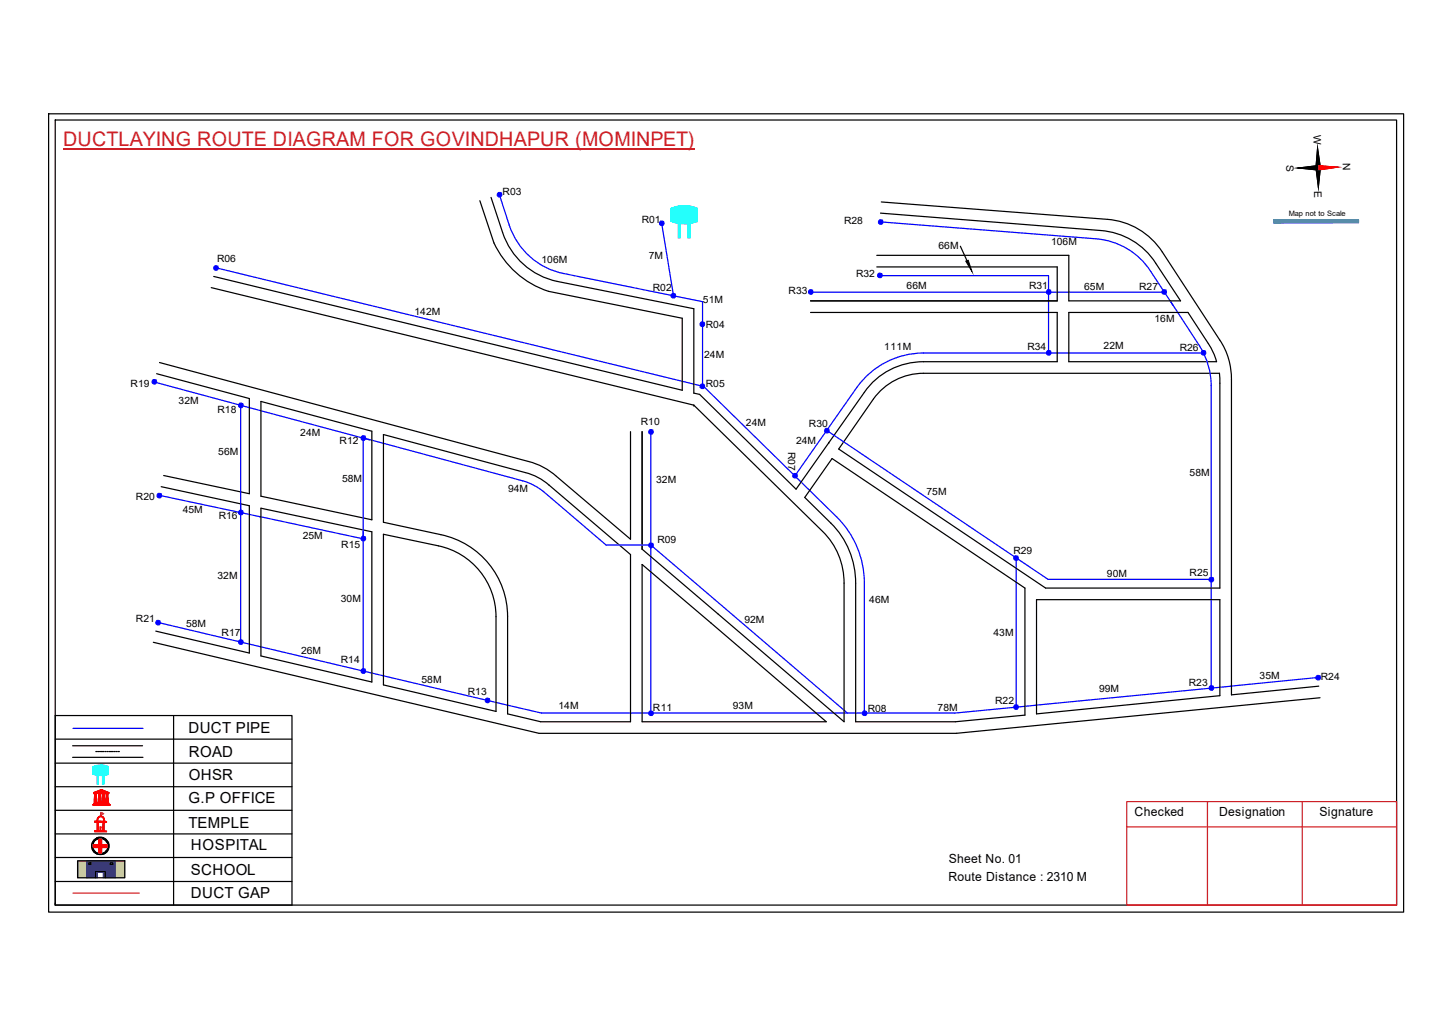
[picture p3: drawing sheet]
<svg xmlns="http://www.w3.org/2000/svg" width="297mm" height="210mm" viewBox="0 0 297 210" stroke-linecap="round" stroke-linejoin="round" font-family="sans-serif">
<path d="M11.3 151.2h48.4M11.3 156.1h48.4M14.9 152.6h14.3M14.9 154.9h14.3M35.5 146.4v38.8M11.3 175.4h48.4M11.3 161h48.4M11.3 165.8h48.4M11.3 170.6h48.4M11.3 180.3h48.4" fill="none" stroke="#000" stroke-width=".25"/>
<path d="M21 158.6h.3v1.8h-.3z" fill-rule="evenodd" fill="#0ffffc"/>
<path d="M21 158.6h.3v1.8h-.3z" fill="none" stroke="#0ffffc" stroke-width=".2"/>
<path d="M19.9 158.6h.2v1.8h-.2z" fill-rule="evenodd" fill="#0ffffc"/>
<path d="M19 156.9l1.6-.4 1.5 .3v1.6l-1.5 .3-1.6-.4zM19.9 158.6h.2v1.8h-.2z" fill="none" stroke="#0ffffc" stroke-width=".2"/>
<path d="M19 156.8a4 4 0 0 1 3.1 0v1.7a4.5 4.5 0 0 1-3-.1z" fill-rule="evenodd" fill="#0ffffc"/>
<path d="M19 156.8a4 4 0 0 1 3.1 0v1.7a4.5 4.5 0 0 1-3-.1z" fill="none" stroke="#0ffffc" stroke-width=".2"/>
<path d="M19 164.6h3.5v.2h-3.5zM19.2 164.3h3.1v.2h-3.1zM19.2 162.1l1.5-.6 1.6 .7zM19.3 162.4l.6-.1-.2 .1 .1 1.7h-.5l.1-1.7zM19.3 164.2h2.8v.1h-2.8zM19.5 162.1l1.2-.5 1.3 .5zM20.1 162.3h.5v1.8h-.5zM20.7 161.7l.2 .1-.2 .3zM20.9 162.3h.5v1.8h-.5zM21.6 162.3l.6 .1h-.1v1.7h-.4l.1-1.7z" fill="none" stroke="#f00" stroke-width=".2"/>
<path d="M21.6 162.3h.5v1.8h-.5z" fill-rule="evenodd" fill="#f00"/>
<path d="M21.6 162.3h.5v1.8h-.5z" fill="none" stroke="#f00" stroke-width=".2"/>
<path d="M20.9 162.3h.5v1.8h-.5z" fill-rule="evenodd" fill="#f00"/>
<path d="M20.9 162.3h.5v1.8h-.5z" fill="none" stroke="#f00" stroke-width=".2"/>
<path d="M20.1 162.3h.5v1.8h-.5z" fill-rule="evenodd" fill="#f00"/>
<path d="M20.1 162.3h.5v1.8h-.5z" fill="none" stroke="#f00" stroke-width=".2"/>
<path d="M19.3 162.3h.5v1.8h-.5z" fill-rule="evenodd" fill="#f00"/>
<path d="M19.3 162.3h.5v1.8h-.5z" fill="none" stroke="#f00" stroke-width=".2"/>
<path d="M20.6 161.7h.4v.4h-.4z" fill-rule="evenodd" fill="#f00"/>
<path d="M19 164.6h3.6v.2h-3.6zM19 164.7h3.6M19.2 164.3h3.1v.2h-3.1zM19.2 164.4h3.1M19.3 164.2h2.8v.1h-2.8zM19.3 164.3h2.8M20.6 161.7h.4v.4h-.4z" fill="none" stroke="#f00" stroke-width=".2"/>
<path d="M19.2 162.1l1-.4a.94 .94 0 0 1 1.1 0l1 .4v.2h-3.1zM19.9 162.1h.7l-.1-.3zM21 161.8l-.1 .3h.7z" fill-rule="evenodd" fill="#f00"/>
<path d="M19.2 162.1l1-.4a.94 .94 0 0 1 1.1 0l1 .4v.2h-3.1zM19.9 162.1l.6-.3 .1 .3zM20.1 168.1h1l-.1 1.9-.9-.1zM20.1 167.2a.73 .73 0 0 1 .9-.2 .73 .73 0 0 1 .4 .9v.2h.4v.1h-.5v1.7l.5 .1v.2l-2.5-.1v-.2h.6v-1.8h-.5v-.1h.5v-.4zM20.1 167.3a.55 .55 0 0 1 1 0l.2 .8-1.4-.1zM20.5 169.2l.1 .6zM20.6 166.5l.1 .5zM21 161.8l.6 .3h-.7z" fill="none" stroke="#f00" stroke-width=".2"/>
<path d="M20.6 166.2l.6 .3-.5 .3z" fill="none" stroke="#e66000" stroke-width=".2"/>
<path d="M20 167.2a.8 .8 0 0 1 1.4 .3v.5l.4 .1v.1l-.5 .1v1.5l.1 .2h.4v.2h-2.5v-.3l.6-.1v-1.6h-.6v-.2h.5zM20.1 167.4l-.2 .6h1.3l-.1-.6-.2-.3h-.5zM20.1 168.3v1.6h.9v-1.7zM20.4 169.2h.3l-.1 .7h-.2z" fill-rule="evenodd" fill="#f00"/>
<path d="M20 167.2a.8 .8 0 0 1 1.4 .3v.5l.4 .1v.1l-.5 .1v1.5l.1 .2h.4v.2h-2.5v-.3l.6-.1v-1.6h-.6v-.2h.5zM20.1 167.4l.3-.3h.5l.2 .3 .1 .6h-1.3zM20.1 168.3l.9-.1v1.7h-.9zM20.4 169.2h.3l-.1 .7h-.2z" fill="none" stroke="#f00" stroke-width=".2"/>
<path d="M20.6 166.5v.5z" fill="#f00"/>
<path d="M20.6 166.5v.5z" fill="none" stroke="#f00" stroke-width=".2"/>
<path d="M20.6 166.5v.5z" fill="#f00"/>
<path d="M20.6 166.5v.5z" fill="none" stroke="#f00" stroke-width=".2"/>
<path d="M20.6 166.5v.5z" fill="#f00"/>
<path d="M20.6 166.5v.5zM20.6 166.5v.5" fill="none" stroke="#f00" stroke-width=".2"/>
<path d="M20.7 166.8l-.1 .2z" fill="#f00"/>
<path d="M20.7 166.8l-.1 .2z" fill="none" stroke="#f00" stroke-width=".2"/>
<path d="M20.7 166.8v.2z" fill="#f00"/>
<path d="M20.7 166.8v.2z" fill="none" stroke="#f00" stroke-width=".2"/>
<path d="M20.6 167h.1z" fill="#f00"/>
<path d="M20.6 167h.1z" fill="none" stroke="#f00" stroke-width=".2"/>
<path d="M20.6 167h.1z" fill="#f00"/>
<path d="M20.6 167h.1z" fill="none" stroke="#f00" stroke-width=".2"/>
<path d="M20.6 166.2l.6 .3-.6 .3z" fill-rule="evenodd" fill="#e66000"/>
<path d="M20.6 166.2l.6 .3-.6 .3z" fill="none" stroke="#e66000" stroke-width=".2"/>
<path d="M11.3 146.4h48.4v38.8h-48.4zM19.6 153.8h.3M20.1 153.8h.3M20.5 153.8h.4M21 153.8h.3M21.5 153.8h.2M21.9 153.8h.2M22.3 153.8h.3M22.7 153.8h.4M23.2 153.8h.3M23.7 153.8h.2M24.1 153.8h.3" fill="none" stroke="#000" stroke-width=".25"/>
<path d="M14.9 149h14.3" fill="none" stroke="#00f" stroke-width=".25"/>
<g fill="none" stroke="#000" stroke-width=".2">
<path d="M19.3 172a1.38 1.38 0 0 1 2.4 .2 1.49 1.49 0 0 1-.8 2.4 1.59 1.59 0 0 1-1.7-.8 1.59 1.59 0 0 1 .1-1.8z"/>
<circle cx="20.5" cy="173" r="1.81"/>
<circle cx="20.5" cy="173.1" r="1.78"/>
<circle cx="20.5" cy="173.1" r="1.59"/>
</g>
<path d="M18.7 173a1.81 1.81 0 0 1 3.6 0 1.81 1.81 0 0 1-3.6 0zM19.3 172a1.55 1.55 0 0 0 .1 2.2 1.55 1.55 0 0 0 2.1 0 1.55 1.55 0 0 0 .2-2.1 1.44 1.44 0 0 0-2.4-.1z" fill-rule="evenodd" fill="#000"/>
<path d="M19.1 172.8h1.2v-1.1h.5v1.1h1.1v.6h-1.1v1.1h-.5v-1.1h-1.2z" fill="none" stroke="#f00" stroke-width=".25"/>
<path d="M19.1 172.8h1.1v-1.1h.6v1.1h1.1v.6h-1.1v1.1h-.6v-1.1h-1.1z" fill-rule="evenodd" fill="#f00"/>
<path d="M19.1 172.8h1.1v-1.1h.6v1.1h1.1v.6h-1.1v1.1h-.6v-1.1h-1.1z" fill="none" stroke="#f00" stroke-width=".2"/>
<path d="M14.9 182.7h13.6" fill="none" stroke="#f00" stroke-width=".25"/>
<path d="M15.9 176.1h1.9v3.5h-1.9zM23.6 176.1h1.9v3.5h-1.9z" fill-rule="evenodd" fill="#c8c92d"/>
<path d="M15.9 176.1h1.9v3.5h-1.9zM23.6 176.1h1.9v3.5h-1.9z" fill="none" stroke="#c8c92d" stroke-width=".2"/>
<path d="M17.7 176.1h5.9v3.5h-2.5v-1.1h-1.2v1.1h-2.2zM18.2 176.5v.4h.3v-.4zM22.6 176.5v.4h.4v-.4z" fill-rule="evenodd" fill="#293189"/>
<path d="M17.7 176.1h5.9v3.5h-2.5v-1.1h-1.2v1.1h-2.2zM18.2 176.5h.3v.4h-.3zM22.6 176.5h.4v.4h-.4z" fill="none" stroke="#293189" stroke-width=".2"/>
<path d="M9.9 23.3h277.2v163.3h-277.2zM11.3 24.6h274.4v160.6h-274.4zM273.7 34.2l-8.1 .2M15.9 176.1h9.6v3.5h-9.6zM18.2 176.5h.4v.4h-.4zM19.5 179.6v-1.3h2v1.3M22.6 176.5h.5v.4h-.5zM11.3 184.8v.4" fill="none" stroke="#000" stroke-width=".25"/>
<path d="M12.9 30.4h129.1M230.5 164h55.2v21.2h-55.2zM230.5 169.2h55.2M247 164v21.2M266.4 164v21.2" fill="none" stroke="#cd2027" stroke-width=".25"/>
<path d="M269.5 30.2l.6 4.1h-.9zM269.2 34.3h.9l-.4 4.1z" fill="#000"/>
<path d="M269.2 34.3h.9l-.4 4.1zM269.5 30.2l.6 4.1h-.9z" fill="none" stroke="#000" stroke-width=".2"/>
<path d="M269.6 33.9l4.1 .3-4.1 .6z" fill="#f00"/>
<path d="M269.6 33.9l4.1 .3-4.1 .6z" fill="none" stroke="#f00" stroke-width=".2"/>
<path d="M269.5 30.2l.6 4.1h-.9zM269.2 34.3h.9l-.4 4.1zM265.6 34.4l4-.5v.9z" fill="#000"/>
<path d="M265.6 34.4l4-.5v.9zM269.2 34.3h.9l-.4 4.1zM269.5 30.2l.6 4.1h-.9z" fill="none" stroke="#000" stroke-width=".2"/>
<path d="M273.7 34.2l-8.1 .2" fill="none" stroke="#000" stroke-width=".25"/>
<path d="M269.6 33.9l4.1 .3-4.1 .6z" fill="#f00"/>
<path d="M269.6 33.9l4.1 .3-4.1 .6z" fill="none" stroke="#f00" stroke-width=".2"/>
<path d="M265.6 34.4l4-.5v.9z" fill="#000"/>
<path d="M265.6 34.4l4-.5v.9z" fill="none" stroke="#000" stroke-width=".2"/>
<path d="M273.7 34.2l-4.1 .1" fill="none" stroke="#f00" stroke-width=".25"/>
<path d="M269.6 34.3l-4 .1" fill="none" stroke="#000" stroke-width=".25"/>
<path d="M260.6 45h17.2v.6h-17.2z" fill-rule="evenodd" fill="#0093dd"/>
<path d="M260.6 45h17.2v.6h-17.2z" fill="none" stroke="#0093dd" stroke-width=".2"/>
<path d="M260.6 45h17.3v.6h-17.3z" fill="none" stroke="#0093dd" stroke-width=".25"/>
<g fill="none" stroke="#000" stroke-width=".25">
<path d="M43.2 58.8l98.7 24.1M98.2 41.1l2.8 8.6a18.8 18.8 0 0 0 11.2 9.9l27.4 5.5v14.7l-95.9-23.2M100.5 40.4l2.3 7.2a15 15 0 0 0 11.2 10l27.9 5.6v17.2l1.2 .3 19.8 19.4 13.9-19.8a14.6 14.6 0 0 1 12.1-6.3h27.4v-10.1h-50.5M179.4 54.6h36.9v7h-50.5M180.1 43.6l45.1 3.6a14.6 14.6 0 0 1 11.2 6.6l5.1 7.8h-22.9v-9.4h-39.2M180.3 41.3l46.2 3.6a14.7 14.7 0 0 1 11.3 6.7l11.8 18a14.2 14.2 0 0 1 2.3 8v64.6l17.9-1.8M32 76.5l19 5v19.5l-17.5-3.7M32.6 74.2l75.5 20.2a13.5 13.5 0 0 1 5.7 3.1l15.2 12.8v-22M180.1 80a12.6 12.6 0 0 1 8.8-3.6h60.6l.1 43.9h-35.7l-42.3-28.4 7.1-10.3zM218.6 63.9h24.4l4.5 6.9 .8 1.5 .6 1.7h-30.3zM33 99.6l18 3.9v30.1l-19.1-4.5M53.4 82.1l22.7 6.1v18.1l-22.7-4.8z"/>
<path d="M78.4 88.9l29.1 7.8a11.5 11.5 0 0 1 4.8 2.5l16.7 14.3v34.2h-18.4l-6.8-1.7v-19.8a17.1 17.1 0 0 0-13.6-16.8l-11.8-2.6zM141.9 82.9l26.4 25.8a14.6 14.6 0 0 1 4.4 10.6v28.4l-41.3-35.3v-24.1M141.9 82.9h.1M169.5 90.5h.1M170.2 93.8l39.5 26.5v26l-14.3 1.4h-20.4v-28.4a17.2 17.2 0 0 0-5-12.3l-5.4-5.2zM53.4 104l22.7 4.8v30.7l-22.7-5.3zM78.4 109.3l11.3 2.4a14.8 14.8 0 0 1 11.8 14.5v19.3l-23.1-5.4zM131.4 115.5l37.6 32.2h-37.6zM31.4 131.4l78.9 18.6h85.3l74.4-7.3M212 122.7h37.6v19.6l-37.6 3.7z"/>
</g>
<g fill="none" stroke="#00f" stroke-width=".25">
<path d="M102.1 39.8l2.1 6.3a14.8 14.8 0 0 0 11.2 9.9l28.3 5.7v17.3M44.2 54.8l99.8 24.3 27.2 26.6a19 19 0 0 1 5.6 13.6v26.6M165.8 59.8h72.4M179.9 56.4h34.6v15.8M180 45.4l44.2 3.5a14.6 14.6 0 0 1 11.2 6.6l4.6 7M31.5 78.1l44.1 11.9M239.4 61.6l6 9.2a15.4 15.4 0 0 1 2.4 8.1v61.8M246.3 72.2h-57.4a16.7 16.7 0 0 0-13.6 7l-12.7 18.2M49.2 82.9v48.5M133.1 88.3v57.6M169.1 88.1l45.3 30.4h33.4M32.6 101.3l20.8 4.4"/>
<path d="M53 105.7l21.3 4.5M207.9 114.1v30.6M32.3 127.3l78.5 18.6h84.6l74.2-7.3M74.3 137.2v-47.6l33.3 9 1.9 .8 1.7 1.2 12.8 10.9h9.1l40.3 34.4"/>
</g>
<circle cx="102.2" cy="39.8" r=".49" fill="#00f"/>
<circle cx="102.2" cy="39.8" r=".49" fill="none" stroke="#00f" stroke-width=".2"/>
<circle cx="44.2" cy="54.8" r=".49" fill="#00f"/>
<circle cx="44.2" cy="54.8" r=".49" fill="none" stroke="#00f" stroke-width=".2"/>
<circle cx="31.6" cy="78.1" r=".49" fill="#00f"/>
<circle cx="31.6" cy="78.1" r=".49" fill="none" stroke="#00f" stroke-width=".2"/>
<circle cx="32.6" cy="101.3" r=".49" fill="#00f"/>
<circle cx="32.6" cy="101.3" r=".49" fill="none" stroke="#00f" stroke-width=".2"/>
<circle cx="32.4" cy="127.3" r=".49" fill="#00f"/>
<circle cx="32.4" cy="127.3" r=".49" fill="none" stroke="#00f" stroke-width=".2"/>
<circle cx="49.3" cy="131.3" r=".49" fill="#00f"/>
<circle cx="49.3" cy="131.3" r=".49" fill="none" stroke="#00f" stroke-width=".2"/>
<circle cx="74.4" cy="137.2" r=".49" fill="#00f"/>
<circle cx="74.4" cy="137.2" r=".49" fill="none" stroke="#00f" stroke-width=".2"/>
<circle cx="74.4" cy="110.2" r=".49" fill="#00f"/>
<circle cx="74.4" cy="110.2" r=".49" fill="none" stroke="#00f" stroke-width=".2"/>
<circle cx="49.3" cy="104.8" r=".49" fill="#00f"/>
<circle cx="49.3" cy="104.8" r=".49" fill="none" stroke="#00f" stroke-width=".2"/>
<circle cx="99.8" cy="143.3" r=".49" fill="#00f"/>
<circle cx="99.8" cy="143.3" r=".49" fill="none" stroke="#00f" stroke-width=".2"/>
<circle cx="133.2" cy="145.9" r=".49" fill="#00f"/>
<circle cx="133.2" cy="145.9" r=".49" fill="none" stroke="#00f" stroke-width=".2"/>
<circle cx="133.2" cy="88.3" r=".49" fill="#00f"/>
<circle cx="133.2" cy="88.3" r=".49" fill="none" stroke="#00f" stroke-width=".2"/>
<circle cx="133.2" cy="111.5" r=".49" fill="#00f"/>
<circle cx="133.2" cy="111.5" r=".49" fill="none" stroke="#00f" stroke-width=".2"/>
<circle cx="176.9" cy="145.9" r=".49" fill="#00f"/>
<circle cx="176.9" cy="145.9" r=".49" fill="none" stroke="#00f" stroke-width=".2"/>
<circle cx="143.7" cy="79" r=".49" fill="#00f"/>
<circle cx="143.7" cy="79" r=".49" fill="none" stroke="#00f" stroke-width=".2"/>
<circle cx="162.7" cy="97.3" r=".49" fill="#00f"/>
<circle cx="162.7" cy="97.3" r=".49" fill="none" stroke="#00f" stroke-width=".2"/>
<circle cx="169.2" cy="88.1" r=".49" fill="#00f"/>
<circle cx="169.2" cy="88.1" r=".49" fill="none" stroke="#00f" stroke-width=".2"/>
<circle cx="207.9" cy="114.1" r=".49" fill="#00f"/>
<circle cx="207.9" cy="114.1" r=".49" fill="none" stroke="#00f" stroke-width=".2"/>
<circle cx="247.8" cy="118.5" r=".49" fill="#00f"/>
<circle cx="247.8" cy="118.5" r=".49" fill="none" stroke="#00f" stroke-width=".2"/>
<circle cx="247.8" cy="140.7" r=".49" fill="#00f"/>
<circle cx="247.8" cy="140.7" r=".49" fill="none" stroke="#00f" stroke-width=".2"/>
<circle cx="269.7" cy="138.6" r=".49" fill="#00f"/>
<circle cx="269.7" cy="138.6" r=".49" fill="none" stroke="#00f" stroke-width=".2"/>
<circle cx="207.9" cy="144.6" r=".49" fill="#00f"/>
<circle cx="207.9" cy="144.6" r=".49" fill="none" stroke="#00f" stroke-width=".2"/>
<circle cx="180" cy="56.3" r=".49" fill="#00f"/>
<circle cx="180" cy="56.3" r=".49" fill="none" stroke="#00f" stroke-width=".2"/>
<circle cx="165.9" cy="59.7" r=".49" fill="#00f"/>
<circle cx="165.9" cy="59.7" r=".49" fill="none" stroke="#00f" stroke-width=".2"/>
<circle cx="214.6" cy="59.7" r=".49" fill="#00f"/>
<circle cx="214.6" cy="59.7" r=".49" fill="none" stroke="#00f" stroke-width=".2"/>
<circle cx="214.6" cy="72.1" r=".49" fill="#00f"/>
<circle cx="214.6" cy="72.1" r=".49" fill="none" stroke="#00f" stroke-width=".2"/>
<circle cx="238.2" cy="59.7" r=".49" fill="#00f"/>
<circle cx="238.2" cy="59.7" r=".49" fill="none" stroke="#00f" stroke-width=".2"/>
<circle cx="246.2" cy="72.1" r=".49" fill="#00f"/>
<circle cx="246.2" cy="72.1" r=".49" fill="none" stroke="#00f" stroke-width=".2"/>
<circle cx="74.4" cy="89.6" r=".49" fill="#00f"/>
<circle cx="74.4" cy="89.6" r=".49" fill="none" stroke="#00f" stroke-width=".2"/>
<path d="M135.3 45.6l2.5 14.9" fill="none" stroke="#00f" stroke-width=".25"/>
<circle cx="180.2" cy="45.4" r=".49" fill="#00f"/>
<circle cx="180.2" cy="45.4" r=".49" fill="none" stroke="#00f" stroke-width=".2"/>
<circle cx="135.4" cy="45.6" r=".49" fill="#00f"/>
<circle cx="135.4" cy="45.6" r=".49" fill="none" stroke="#00f" stroke-width=".2"/>
<path d="M140.7 45.6h.5v3.1h-.5z" fill-rule="evenodd" fill="#0ffffc"/>
<path d="M137.3 42.7a6.9 6.9 0 0 1 5.3-.1v2.7a7.3 7.3 0 0 1-5.3-.1zM138.7 45.6h.4v3.1h-.4zM140.7 45.6h.5v3.1h-.5z" fill="none" stroke="#0ffffc" stroke-width=".2"/>
<path d="M138.9 45.6v3.1" fill="none" stroke="#0ffffc" stroke-width=".42"/>
<path d="M137.3 42.6a7 7 0 0 1 5.3 0v2.8a7.5 7.5 0 0 1-5.3-.1z" fill-rule="evenodd" fill="#0ffffc"/>
<path d="M137.3 42.6a7 7 0 0 1 5.3 0v2.8a7.5 7.5 0 0 1-5.3-.1z" fill="none" stroke="#0ffffc" stroke-width=".2"/>
<circle cx="137.8" cy="60.5" r=".49" fill="#00f"/>
<circle cx="137.8" cy="60.5" r=".49" fill="none" stroke="#00f" stroke-width=".2"/>
<circle cx="143.7" cy="66.3" r=".49" fill="#00f"/>
<circle cx="143.7" cy="66.3" r=".49" fill="none" stroke="#00f" stroke-width=".2"/>
<circle cx="49.3" cy="82.9" r=".49" fill="#00f"/>
<circle cx="49.3" cy="82.9" r=".49" fill="none" stroke="#00f" stroke-width=".2"/>
<path d="M197.6 53.4l.5-.1 .7 2.2z" fill="#000"/>
<path d="M197.6 53.4l.5-.1 .7 2.2z" fill="none" stroke="#000" stroke-width=".2"/>
<path d="M196.5 50.4l1.3 2.9" fill="none" stroke="#000" stroke-width=".25"/>
<text font-size="4.1" fill="#cd2027" x="12.9" y="29.9">DUCTLAYING ROUTE DIAGRAM FOR GOVINDHAPUR (MOMINPET)</text>
<g font-size="3.1">
<text x="38.6" y="150">DUCT PIPE</text>
<text x="38.6" y="154.9">ROAD</text>
<text x="38.6" y="159.5">OHSR</text>
<text x="38.6" y="164.3">G.P OFFICE</text>
<text x="38.6" y="169.3">TEMPLE</text>
<text x="39.1" y="173.9">HOSPITAL</text>
<text x="39.1" y="179">SCHOOL</text>
<text x="39.1" y="183.8">DUCT GAP</text>
</g>
<g font-size="2.6">
<text x="232.1" y="167">Checked</text>
<text x="249.4" y="167">Designation</text>
<text x="270" y="167">Signature</text>
<text x="194.1" y="176.6">Sheet No. 01</text>
<text x="194" y="180.3">Route Distance : 2310 M</text>
</g>
<g font-size="2.1">
<text x="268.7" y="27.6" transform="rotate(89 268.7 27.6)">W</text>
<text x="263.1" y="33.7" transform="rotate(89 263.1 33.7)">S</text>
<text x="274.7" y="33.4" transform="rotate(89 274.7 33.4)">N</text>
<text x="268.9" y="39" transform="rotate(89 268.9 39)">E</text>
</g>
<g font-size="2">
<text x="102.8" y="40">R03</text>
<text x="131.3" y="45.7">R01</text>
<text x="172.7" y="45.9">R28</text>
<text x="44.4" y="53.5">R06</text>
<text x="110.8" y="53.8">106M</text>
<text x="132.7" y="53">7M</text>
<text x="192" y="50.9">66M</text>
<text x="215" y="50.2">106M</text>
<text x="133.6" y="59.5">R02</text>
<text x="175.1" y="56.7">R32</text>
<text x="185.5" y="59.2">66M</text>
<text x="210.5" y="59.2">R31</text>
<text x="221.8" y="59.4">65M</text>
<text x="233" y="59.4">R27</text>
<text x="84.8" y="64.3">142M</text>
<text x="143.8" y="62">51M</text>
<text x="161.3" y="60.2">R33</text>
<text x="236.2" y="66">16M</text>
<text x="144.4" y="67.1">R04</text>
<text x="180.9" y="71.6">111M</text>
<text x="210.2" y="71.5">R34</text>
<text x="225.8" y="71.4">22M</text>
<text x="241.3" y="71.8">R26</text>
<text x="144.1" y="73.2">24M</text>
<text x="26.7" y="79.2">R19</text>
<text x="36.5" y="82.6">32M</text>
<text x="144.4" y="79.2">R05</text>
<text x="44.5" y="84.6">R18</text>
<text x="61.4" y="89.2">24M</text>
<text x="131.1" y="87">R10</text>
<text x="152.6" y="87.1">24M</text>
<text x="165.5" y="87.3">R30</text>
<text x="44.7" y="93.1">56M</text>
<text x="69.5" y="90.9">R12</text>
<text x="161.2" y="92.5" transform="rotate(90 161.2 92.5)">R07</text>
<text x="162.9" y="90.8">24M</text>
<text x="70" y="98.6">58M</text>
<text x="103.9" y="100.7">94M</text>
<text x="134.2" y="98.9">32M</text>
<text x="189.5" y="101.3">75M</text>
<text x="243.4" y="97.4">58M</text>
<text x="27.8" y="102.4">R20</text>
<text x="37.4" y="104.9">45M</text>
<text x="44.7" y="106.3">R16</text>
<text x="61.9" y="110.2">25M</text>
<text x="69.8" y="112">R15</text>
<text x="134.5" y="111">R09</text>
<text x="207.3" y="113.3">R29</text>
<text x="44.5" y="118.4">32M</text>
<text x="226.4" y="118.1">90M</text>
<text x="243.4" y="117.8">R25</text>
<text x="69.7" y="123.2">30M</text>
<text x="177.8" y="123.3">46M</text>
<text x="27.8" y="127.3">R21</text>
<text x="38.1" y="128.3">58M</text>
<text x="45.3" y="130.1">R17</text>
<text x="152.3" y="127.4">92M</text>
<text x="203.2" y="130.1">43M</text>
<text x="61.6" y="133.9">26M</text>
<text x="69.7" y="135.7">R14</text>
<text x="86.2" y="139.7">58M</text>
<text x="95.7" y="142.2">R13</text>
<text x="203.6" y="143.9">R22</text>
<text x="224.8" y="141.6">99M</text>
<text x="243.2" y="140.3">R23</text>
<text x="257.7" y="138.9">35M</text>
<text x="270.2" y="139.2">R24</text>
<text x="114.3" y="145.1">14M</text>
<text x="133.6" y="145.5">R11</text>
<text x="149.9" y="144.9">93M</text>
<text x="177.5" y="145.6">R08</text>
<text x="191.8" y="145.4">78M</text>
</g>
<text font-size="1.5" x="263.7" y="44.2">Map not to Scale</text>
</svg>
